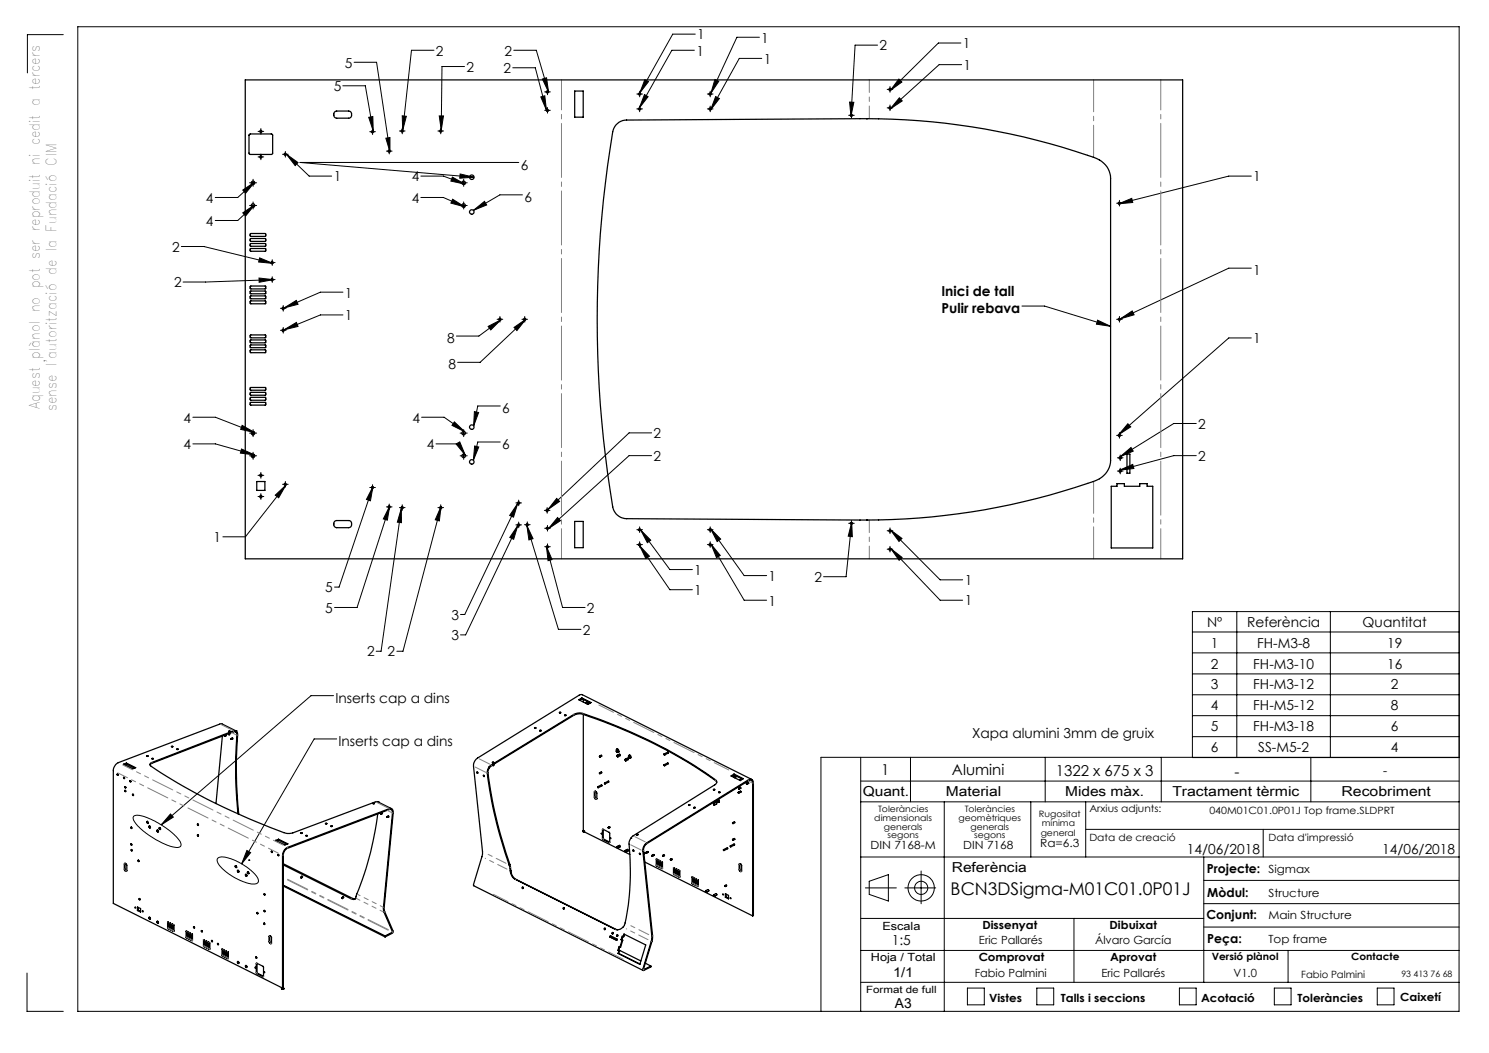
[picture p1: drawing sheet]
<svg xmlns="http://www.w3.org/2000/svg" width="420mm" height="297mm" viewBox="0 0 420 297" stroke-linecap="round" stroke-linejoin="round" font-family="sans-serif">
<g fill="none" stroke="#000" stroke-width=".28">
<path d="M17.9 9.8h-10.2v10.8M99.9 17.6h6.3l3.8 25.2M122.4 14.2h-6.3l-2.5 22.5M131 18.8h-6.3l-.2 17.9M144.6 19.1h6.4l3.1 11.9M144.9 14.2h6.4l3.4 11.8M195.9 14.2h-6.4l-9.2 16.2M196.1 9.6h-6.3l-9.4 16.6M214.2 10.5h-6.3l-7.4 15.8M214.9 16.5h-6.4l-8.1 14.5M247.5 12.7h-6.3l-1.2 20.1M271 12.1h-6.3l-13.6 13.4"/>
<path d="M271.3 18.2h-6.4l-13.8 12.5M73.1 37.1h1M73.6 36.6v1M96.7 24.2h6.3l2.3 12.7M104 33.1l1.2-.2 .1 4zM104.6 37.2h1M105.1 36.7v1M108.8 39l1.2-.2v4zM112.9 37h1M113.5 32.7l1.1 .1-1 3.9zM113.5 36.5v1M123.8 37h1"/>
<path d="M123.9 32.7h1.2l-.6 4zM124.3 36.5v1M152.5 27.3l1.2-.3 .4 4zM153 22.3l1.2-.4 .5 4.1zM153.9 25.9h1M153.9 31.1h1M154.4 25.4v1M154.4 30.7v.9M179.9 30.7h1M179.9 26.5h1M180.4 26v1M180.4 30.2v1.1"/>
<path d="M181.8 26.7l1 .6-2.5 3.1zM181.9 22.5l1 .5-2.5 3.2zM199.8 30.7h1M199.8 26.5h1M200.3 26v1M200.3 30.2v1.1M201.6 22.4l1.1 .5-2.2 3.4zM201.9 27.2l1 .6-2.5 3.2zM239.6 28.8l1.2 .1-.8 3.9zM239.6 32.5h1.1M240.2 32v1.1M250.5 30.4h1"/>
<path d="M250.5 25.2h1M251 24.7v1M251 29.9v1M253.5 22.3l.9 .8-3.3 2.4zM253.7 27.6l.8 .9-3.4 2.2zM68.5 53.6l3.3-2.2-2.5 3.1zM70.9 51.6h1M70.9 58h1M71.4 51.1v1M71.4 57.5v1M71.8 51.4l-4.7 4.3h-6.4M71.8 57.8l-4.7 4.4h-6.4"/>
<path d="M73.1 44.3h1M73.6 43.8v1M80 43.5h1M80.5 43v1M80.8 43.5l3.3 2.4-.8 .8zM80.8 43.5l6.4 6.2h6.4M109.3 42.6h1M109.8 42.2v.9M118.7 49.7h6.4l6 2.2M118.7 55.7h6.4l6 2.6M127.6 49.9l3.5 2-3.9-.8zM127.7 56.2l3.4 2.1-3.9-1z"/>
<path d="M129.8 49.1l3.9 .9-4 .3zM130.3 51.6h1M130.3 58h1M130.8 51.1v1M130.8 57.5v1M133.5 59.3l3.2-2.5 .6 1zM146.3 45.8h-61.7l49.1 4.2M147.4 55h-6.4l-7.5 4.3M315.2 57.3h1M315.5 57.5l3.7-1.6 .3 1.2zM315.7 56.8v1.1M353 49.7h-6.4l-31.1 7.8"/>
<path d="M51.2 69.5h6.3l19.5 4.8M68.5 60l3.3-2.2-2.5 3.1zM73.1 78.4l4 .5-4 .7zM73.2 72.7l3.8 1.6-4-.4zM76.3 74.1h1M76.3 78.9h1M76.8 73.6v1M76.8 78.4v1M77.1 78.9l-19.1 .6h-6.4M353 75.6h-6.4l-30.6 14.3M79.4 93.2h1M79.4 87h1"/>
<path d="M79.9 86.5v1M79.9 92.7v1M80.1 93l3.5-2.1 .5 1.2zM80.2 86.9l3.4-2.2 .5 1.1zM96.7 82.4h-6.3l-10.2 4.5M96.7 88.8h-6.3l-10.3 4.2M137.7 92.1l3.6-1.9-2.9 2.9zM140.5 90.1h1M141 89.6v1M141.3 90.2l-6.2 4.6h-6.4M145 92.4l3.3-2.3-2.5 3.1zM147.5 90.1h1"/>
<path d="M148 89.6v1M148.3 90.1l-12.9 12.1h-6.3M288.3 86.3h6.3l18.7 5.7M309.6 90.3l3.7 1.7-4-.6zM315.2 90.1h1M315.7 89.6v1M316 89.9l3.4-2.2 .5 1.1zM353 95.3h-6.4l-31 27.3M54.4 117.7h6.3l11.1 4.3M68.3 120l3.5 2-3.9-.9zM118.9 117.7h6.4l5.8 4.1M128.2 119l2.9 2.8-3.6-1.8z"/>
<path d="M133.8 116.1l1.2 .2-1.4 3.9zM141.1 114.5h-6.3l-1.2 5.7M318.1 119.5l.8 .9-3.3 2.2zM337.4 119.4h-6.3l-15.2 9.4M54.4 125.2h6.3l11.1 3.1M68.1 126.6l3.7 1.7-4-.5zM70.9 122.2h1M70.9 128.6h1M71.4 121.7v1M71.4 128.1v1M73.1 134.1h1M73.6 133.6v1"/>
<path d="M73.6 139.6v1M77.6 139.7l3-2.8-2 3.5zM80 136.6h1M80.5 136.1v1M80.6 136.9l-11.4 14.5h-6.3M104.6 137.5h1M105.1 137v1M105.2 137.3l-.7 3.9-1.1-.3zM105.2 137.3l-9.6 28.3h-1.2M123 125.2h6.3l1.9 3.2M128.7 125.2l1-.6 1.5 3.8zM130.3 122.2h1"/>
<path d="M130.3 128.6h1M130.8 121.7v1M130.8 128.1v1M133.9 125.8l1.1 .3-1.5 3.7zM141.1 124.7h-6.3l-1.3 5.1M183.8 128.5h-6.4l-22.7 20.6M183.8 122.1h-6.4l-22.9 21.7M315.2 122.8h1M315.5 129.1h1M315.5 132.9h1M315.7 122.3v1M315.8 132.6l3.7-1.6 .3 1.1z"/>
<path d="M315.9 128.8l3.1-2.6 .7 1zM315.9 128.7v.9M315.9 132.4v1M337.4 128.5h-6.3l-15.3 4.1M73.1 140h1M109.3 143h1M109.8 142.5v1M109.9 142.7l-.6 4-1.2-.3zM109.9 142.7l-9.2 28.6h-6.3M112.9 143.2h1M113.2 143.4v4l-1.1-.1zM113.2 143.4l-5.7 40.3h-1.4"/>
<path d="M113.5 142.7v1M123.8 143.2h1M124.3 142.7v1M124.4 142.9l-.5 4-1.1-.3zM124.4 142.9l-10.7 40.8h-1.8M145.8 148.1h1M145.8 141.8h1M146 142l-1.1 3.9-1.1-.5zM146 142l-14.9 31.3h-1.2M146.1 148.2l-1.2 3.9-1.1-.5zM146.1 148.2l-14.8 30.9h-1.4M146.3 141.4v1"/>
<path d="M146.3 147.6v1M148.2 148h1M148.6 148.3l1.8 3.6-1.2 .4zM148.6 148.3l8.9 29.2h6.4M148.7 147.5v1M153.8 144h1M153.9 149h1M153.9 154.2h1M154.1 154.1l1.6 3.7-1.1 .3zM154.1 154.1l4.6 17.2h6.3M154.3 143.5v1M154.4 148.5v1"/>
<path d="M154.4 153.7v1M157 140.6l.8 .8-3.3 2.4zM157.3 146l.8 .9-3.4 2.2zM179.9 153.6h1M179.9 149.4h1M180.4 153.9l2.8 3-1 .6zM180.4 153.9l8.5 12.4h6.4M180.4 148.9v1M180.4 153.1v1M180.7 149.5l2.9 2.9-1 .7zM180.7 149.5l8.2 11.2h6.4M199.8 153.6h1"/>
<path d="M199.8 149.4h1M200.3 148.9v1M200.3 153.1v1M200.4 149.2l2.9 2.8-1 .7zM200.4 149.2l9.5 13.1h6.4M200.6 153.5l2.6 3.2-1.1 .6zM200.6 153.5l9.3 15.8h6.4M239.6 147.6h1.1M240.2 147.1v1M240.2 147.3l.2 4.1-1.1-.2zM240.2 147.3l-1.5 15.4h-6.4M250.5 149.7h1"/>
<path d="M250.5 154.9h1M251 149.2v1M251 154.4v1M251.2 149.5l3.2 2.4-.8 .8zM251.2 149.5l14 14h6.3M251.3 154.8l3.2 2.4-.9 .8zM251.3 154.8l13.9 14.5h6.3M336.3 178.3h75.3M348.9 172.5v41.2M375.2 172.5v41.2M411.6 172.5h-75.3v41.2h75.3v-206.2h-389.7v277.8h389.7v-71.7h-180v71.7M94.1 196.2h-6.4l-42.2 36.5"/>
<path d="M336.3 184.1h75.3M336.3 190.1h75.3M336.3 196h75.3M95 208.4h-6.4l-20.4 35.3M174 211.8l.3 .1zM242.8 213.6v71.7M256.8 213.6v12.6M294.8 213.6v12.6M327.6 213.6v12.6M336.3 201.9h75.3M336.3 207.8h75.3M369.7 213.6v12.6"/>
<path d="M37.7 230.2a4.9 4.9 0 0 1 4.4 .7l1.7 .8 3 1.8a9.9 9.9 0 0 1 4.3 4.7 1.27 1.27 0 0 1-2 .7l-3.3-1.1-2.7-1.5a12.6 12.6 0 0 1-5.6-5.5zM48.1 229.6l.8 .9-3.4 2.2zM69.6 239.9l1.1 .6-2.5 3.2zM164.6 234.3l.3 .1zM242.8 226.2h168.8M242.8 220.3h168.8M266.3 226.2v59.1M290.8 226.2v15.5M306.2 226.2v15.5M306.2 233.9h105.4M356.3 233.9v7.8M61.5 242a4.7 4.7 0 0 1 4.2 .4 13.8 13.8 0 0 1 7.1 5.6 1.1 1.1 0 0 1-.3 1.2 1.1 1.1 0 0 1-1.2 .1 15.6 15.6 0 0 1-9.8-5.9l-.3-.7z"/>
<path d="M70.1 242.6h.3zM242.8 241.7h168.8M242.8 259h96.7M244.1 250.4h8.7M245.2 248.6l5.4-1.9v7.4l-5.4-1.8zM255.2 250.4h8.7M259.8 245.7v9.2M302.9 259v18.1M339.5 241.7v35.4M339.5 254.9h72.1M339.5 248.3h72.1M7.6 274.5v10.8h10.3"/>
<path d="M79.6 278.7h.3zM242.8 268.1h168.8M242.8 277.1h168.8M272.9 278.7h4.7v4.7h-4.7zM292.5 278.7h4.7v4.7h-4.7zM332.7 278.7h4.7v4.7h-4.7zM339.5 261.5h72.1M359.4 278.7h4.8v4.7h-4.8zM363.3 268.1v9M388.5 278.7h4.7v4.7h-4.7z"/>
<circle cx="259.8" cy="250.4" r="3.7"/>
<circle cx="259.8" cy="250.4" r="1.86"/>
</g>
<path d="M158.4 157.6v-135.1M327.4 157.6v-135.1" fill="none" stroke="#808080" stroke-width=".28" stroke-dasharray="15.2 1.3 1.3 1.3" stroke-dashoffset="6.8"/>
<path d="M245.2 33.5v-11M245.2 157.6v-10.9" fill="none" stroke="#808080" stroke-width=".28" stroke-dasharray="15.2 1.3 1.3 1.3" stroke-dashoffset="11.7"/>
<path d="M308.5 44.3v-21.8M308.5 157.6v-21.8" fill="none" stroke="#808080" stroke-width=".28" stroke-dasharray="15.2 1.3 1.3 1.3" stroke-dashoffset="6.2"/>
<g fill="none" stroke="#000" stroke-width=".28" stroke-dasharray="15.2 1.3 1.3 1.3">
<path d="M73.1 37.1h-.3M73.6 36.6v-.3M73.6 37.6v.3M74.1 37.1h.3M104.6 37.1h-.3M105.1 36.6v-.3M105.1 37.6v.3M105.6 37.1h.3M113 36.9h-.3M113.5 36.4v-.3M113.5 37.4v.3M114 36.9h.3"/>
<path d="M123.8 36.9h-.3M124.3 36.4v-.3M124.3 37.4v.3M124.8 36.9h.3M153.9 25.9h-.3M153.9 31.1h-.3M154.4 25.4v-.3M154.4 26.4v.3M154.4 30.6v-.3M154.4 31.6v.3M154.9 25.9h.3M154.9 31.1h.3"/>
<path d="M179.9 30.7h-.3M179.9 26.5h-.3M180.4 30.2v-.3M180.4 31.2v.3M180.4 26v-.3M180.4 27v.3M180.9 30.7h.3M180.9 26.5h.3M199.8 30.7h-.3M199.8 26.5h-.3M200.3 30.2v-.3M200.3 31.2v.3"/>
<path d="M200.3 26v-.3M200.3 27v.3M200.8 30.7h.3M200.8 26.5h.3M239.7 32.5h-.3M240.2 32v-.3M240.2 33v.3M240.7 32.5h.3M250.5 30.4h-.3M250.5 25.2h-.3M251 29.9v-.3M251 30.9v.3"/>
<path d="M251 24.7v-.3M251 25.7v.3M251.5 30.4h.3M251.5 25.2h.3M70.9 51.6h-.5M70.9 58h-.5M71.4 51.1v-.5M71.4 52.1v.5M71.4 57.5v-.5M71.4 58.5v.5M71.9 51.6h.5M71.9 58h.5"/>
<path d="M73.1 44.3h-.3M73.6 43.8v-.3M73.6 44.8v.3M74.1 44.3h.3M80 43.5h-.3M80.5 43v-.3M80.5 44v.3M81 43.5h.3M109.3 42.6h-.3M109.8 42.1v-.3M109.8 43.1v.3M110.3 42.6h.3"/>
<path d="M130.3 51.6h-.5M130.3 58h-.5M130.8 51.1v-.5M130.8 52.1v.5M130.8 57.5v-.5M130.8 58.5v.5M131.3 51.6h.5M131.3 58h.5M315.3 57.3h-.3M315.8 56.8v-.3M315.8 57.8v.3M316.3 57.3h.3"/>
<path d="M76.3 74.1h-.3M76.3 78.9h-.3M76.8 73.6v-.3M76.8 74.6v.3M76.8 78.4v-.3M76.8 79.4v.3M77.3 74.1h.3M77.3 78.9h.3M79.4 93.2h-.3M79.4 87h-.3M79.9 92.7v-.3M79.9 93.7v.3"/>
<path d="M79.9 86.5v-.3M79.9 87.5v.3M80.4 93.2h.3M80.4 87h.3M140.5 90.1h-.3M141 89.6v-.3M141 90.6v.3M141.5 90.1h.3M147.5 90.1h-.3M148 89.6v-.3M148 90.6v.3M148.5 90.1h.3"/>
<path d="M315.3 90.1h-.3M315.8 89.6v-.3M315.8 90.6v.3M316.3 90.1h.3M70.9 122.2h-.5M70.9 128.6h-.5M71.4 121.7v-.5M71.4 122.7v.5M71.4 128.1v-.5M71.4 129.1v.5M71.9 122.2h.5M71.9 128.6h.5"/>
<path d="M73.1 134.1h-.3M73.6 139.5v-.3M73.6 133.6v-.4M73.6 134.6v.3M74.1 134.1h.3M80 136.6h-.3M80.5 136.1v-.3M80.5 137.1v.3M81 136.6h.3M104.6 137.5h-.3M105.1 137v-.3M105.1 138v.3"/>
<path d="M105.6 137.5h.3M130.3 122.2h-.5M130.3 128.6h-.5M130.8 121.7v-.5M130.8 122.7v.5M130.8 128.1v-.5M130.8 129.1v.5M131.3 122.2h.5M131.3 128.6h.5M315.3 122.8h-.3M315.5 129.1h-.3M315.5 132.9h-.3"/>
<path d="M315.8 122.3v-.3M315.8 123.3v.3M316 128.6v-.3M316 129.6v.3M316 132.4v-.3M316 133.4v.3M316.3 122.8h.3M316.5 129.1h.3M316.5 132.9h.3M73.1 140h-.3M73.6 140.5v.4M74.1 140h.3"/>
<path d="M109.3 143h-.3M109.8 142.5v-.3M109.8 143.5v.3M110.3 143h.3M113 143.2h-.3M113.5 142.7v-.3M113.5 143.7v.3M114 143.2h.3M123.8 143.2h-.3M124.3 142.7v-.3M124.3 143.7v.3M124.8 143.2h.3"/>
<path d="M145.8 148h-.3M145.8 141.8h-.3M146.3 147.5v-.3M146.3 148.5v.3M146.3 141.3v-.3M146.3 142.3v.3M146.8 148h.3M146.8 141.8h.3M148.2 148h-.3M148.7 147.5v-.3M148.7 148.5v.3M149.2 148h.3"/>
<path d="M153.8 144h-.3M153.9 149h-.3M153.9 154.2h-.3M154.3 143.5v-.3M154.3 144.5v.3M154.4 148.5v-.3M154.4 149.5v.3M154.4 153.7v-.3M154.4 154.7v.3M154.8 144h.3M154.9 149h.3M154.9 154.2h.3"/>
<path d="M179.9 153.6h-.3M179.9 149.4h-.3M180.4 153.1v-.3M180.4 154.1v.3M180.4 148.9v-.3M180.4 149.9v.3M180.9 153.6h.3M180.9 149.4h.3M199.8 153.6h-.3M199.8 149.4h-.3M200.3 153.1v-.3M200.3 154.1v.3"/>
<path d="M200.3 148.9v-.3M200.3 149.9v.3M200.8 153.6h.3M200.8 149.4h.3M239.7 147.6h-.3M240.2 147.1v-.3M240.2 148.1v.3M240.7 147.6h.3M250.5 149.7h-.3M250.5 154.9h-.3M251 149.2v-.3M251 150.2v.3"/>
<path d="M251 154.4v-.3M251 155.4v.3M251.5 149.7h.3M251.5 154.9h.3"/>
</g>
<g fill="#000">
<path d="M133.5 59.3l3.2-2.5 .6 1zM309.6 90.3l3.7 1.7-4-.6z"/>
<path d="M69.6 239.9l1.1 .6-2.5 3.2zM48.1 229.6l.8 .9-3.4 2.2zM251.3 154.8l3.2 2.4-.9 .8zM251.2 149.5l3.2 2.4-.8 .8zM315.9 128.8l3.1-2.6 .7 1zM315.8 132.6l3.7-1.6 .3 1.1zM181.9 22.5l1 .5-2.5 3.2zM180.4 153.9l2.8 3-1 .6zM316 89.9l3.4-2.2 .5 1.1zM145 92.4l3.3-2.3-2.5 3.1zM137.7 92.1l3.6-1.9-2.9 2.9zM73.2 72.7l3.8 1.6-4-.4zM152.5 27.3l1.2-.3 .4 4zM153 22.3l1.2-.4 .5 4.1zM157.3 146l.8 .9-3.4 2.2zM154.1 154.1l1.6 3.7-1.1 .3zM181.8 26.7l1 .6-2.5 3.1zM201.6 22.4l1.1 .5-2.2 3.4zM201.9 27.2l1 .6-2.5 3.2zM239.6 28.8l1.2 .1-.8 3.9zM180.7 149.5l2.9 2.9-1 .7zM200.6 153.5l2.6 3.2-1.1 .6zM200.4 149.2l2.9 2.8-1 .7zM240.2 147.3l.2 4.1-1.1-.2zM73.1 78.4l4 .5-4 .7zM146.1 148.2l-1.2 3.9-1.1-.5zM146 142l-1.1 3.9-1.1-.5zM104 33.1l1.2-.2 .1 4zM108.8 39l1.2-.2v4zM105.2 137.3l-.7 3.9-1.1-.3zM109.9 142.7l-.6 4-1.2-.3zM127.6 49.9l3.5 2-3.9-.8zM127.7 56.2l3.4 2.1-3.9-1zM128.2 119l2.9 2.8-3.6-1.8zM128.7 125.2l1-.6 1.5 3.8zM68.5 53.6l3.3-2.2-2.5 3.1zM68.5 60l3.3-2.2-2.5 3.1zM68.3 120l3.5 2-3.9-.9zM68.1 126.6l3.7 1.7-4-.5zM315.5 57.5l3.7-1.6 .3 1.2zM318.1 119.5l.8 .9-3.3 2.2zM80.8 43.5l3.3 2.4-.8 .8zM77.6 139.7l3-2.8-2 3.5zM80.2 86.9l3.4-2.2 .5 1.1zM80.1 93l3.5-2.1 .5 1.2zM113.5 32.7l1.1 .1-1 3.9zM123.9 32.7h1.2l-.6 4zM124.4 142.9l-.5 4-1.1-.3zM113.2 143.4v4l-1.1-.1zM157 140.6l.8 .8-3.3 2.4zM148.6 148.3l1.8 3.6-1.2 .4zM253.5 22.3l.9 .8-3.3 2.4zM253.7 27.6l.8 .9-3.4 2.2zM129.8 49.1l3.9 .9-4 .3zM133.8 116.1l1.2 .2-1.4 3.9zM133.9 125.8l1.1 .3-1.5 3.7z"/>
</g>
<g fill="none" stroke="#000" stroke-width=".35">
<path d="M69.2 22.5h264.4v135.1h-264.4zM70.3 38l.3-.2 6.2 .1 .1 5.5-.3 .2-6.3-.1zM94.4 31.6l.6-.3h3.4a1.02 1.02 0 0 1 .8 1 1.02 1.02 0 0 1-.8 1h-3.4a1.03 1.03 0 0 1-.9-.7 1.03 1.03 0 0 1 .3-1zM162.1 25.7h2.4v7.4h-2.4zM244.5 33.5a193.3 193.3 0 0 1 64.8 11.2 6.2 6.2 0 0 1 4 5.6v79.6a6.4 6.4 0 0 1-4.9 5.9 194.7 194.7 0 0 1-63.9 10.9M244.5 33.5h.1M244.5 33.5l-67.8 .4a4.1 4.1 0 0 0-3.9 3.3 320.2 320.2 0 0 0 .2 106.3 4 4 0 0 0 3.7 2.8l67.8 .4M70.6 70.2l4.3-.1 .1 .7-4.3 .1zM70.6 67.4l4.2-.1 .2 .6-4.3 .2zM70.6 66l4.2-.1 .2 .7-4.3 .1zM70.6 68.8l4.3-.1 .1 .7-4.3 .1zM70.6 85l4.3-.1 .1 .6-4.3 .2z"/>
<path d="M70.6 82.2l4.3-.1 .1 .7-4.3 .1zM70.6 94.6l4.2-.1 .2 .6-4.3 .2zM70.6 96l4.3-.1 .1 .7-4.2 .1-.2-.2zM70.6 98.8l4.2-.1 .2 .6-4.3 .2zM70.6 97.4l4.3-.1 .1 .7-4.3 .1zM70.6 80.7h4.3l.1 .6-4.3 .2zM70.6 83.6l4.2-.1 .2 .7-4.3 .1zM70.6 109.4l4.3-.1 .1 .7-4.3 .1zM70.6 110.8l4.2-.1 .2 .7-4.3 .1zM70.6 113.6l4.3-.1 .1 .7-4.3 .1zM70.6 112.2l4.3-.1 .1 .6-4.3 .2zM72.4 135.8h2.3v2.5h-2.3z"/>
<path d="M313.4 137.2h1.7v-.8h2v.8h4.4v-.8h2.1v.8h1.6v17.3h-11.8zM317.9 128.1h.8v5.4h-.8zM94.4 147l.4-.2h3.6a.99 .99 0 0 1 .7 1.5l-.7 .5h-3.4a1.03 1.03 0 0 1-.7-1.6zM162.1 147.1h2.4v7.4h-2.4zM244.5 146.7h.1M163.3 197.4l.8-.6 2.6 1.4-.8 .5zM164.1 196.8v.3M164.1 197.1l2.4 1.2M164.1 197.1l-.6 .4M164.5 197.3v.7M165.2 198.3l.5-.3 .1 .3-.3 .2M165.3 198.4l-.1-.1 .2 .1"/>
<path d="M33.1 218.3l.2 .1-.1 .3zM33.1 218.4l.2 .2zM34.8 215.5l.9-.3 2.6 1.3-.9 .3zM34.9 219.2l.3 .3-.1 .1zM34.9 219.3l.2 .3zM35.6 215.5l2.4 1.2M35.6 215.5l-.5 .2M35.7 215.2l-.1 .3M41.3 213.2l.5 .1zM42.8 214l.5 .1zM42.9 214h.3zM48.3 210.5l.5 .1z"/>
<path d="M48.4 210.5l.3 .1zM49.8 211.3h.5zM49.9 211.3h.3zM62.7 207.6l-1.8 19.1M63.3 207.5h.1M63.4 207.6h.1M63.4 207.4l-.1 .1M63.4 207.4v.2M63.7 207.2l.2 .3-.4 .1M64.5 206.2l.4 .1-.2 .1zM64.5 207.1h.3M64.5 207.2h.3"/>
<path d="M64.5 206.9v.2M64.8 206.8v.3M65.2 208.4h.1M65.2 208.4l.2-.1-.2 .2M65.2 208.5h.1M65.2 208.3l.5-.1-.4 .4M66.4 206.4h-.5l-23.1 8.9-.5 .4M66.4 206.4l.3 .4a142.2 142.2 0 0 0 .4 22.7M66.4 206.4h.1M66.6 206.2l-4.1-2.1h-.3l-28.9 11-.7 .6-.6 1.4v37.7l47.7 23.9M66.6 206.1h-.7l-23 8.9a.57 .57 0 0 0-.6 .5 .57 .57 0 0 0 .4 .6 172.5 172.5 0 0 0 38.4 19l1.5-.2 23.5-8.8 .5 .1M66.6 206.1l.3 .5 .1 .7a124.1 124.1 0 0 0 .3 22.4"/>
<path d="M66.6 206.1h.1M66.6 206.1l-.2 .3M134.5 217.8l.2 .2zM137.9 216.4l.7-.6 23.3-14.3 1.8-.4a135.1 135.1 0 0 1 38.4 19.1 .82 .82 0 0 1-.5 1.2l-23 14.4-.7 .7M137.9 216.4l-.4 .9a66.9 66.9 0 0 0 2.2 13.5l1.3 4.9 2.6 8.3M137.9 216.4h.1M137.9 216.4l.1 .2M138 216.6l.6-.6 23.3-14.2 1.8-.5a135.1 135.1 0 0 1 38.4 19.1l.1 .2M138 216.6l-.3 .7a109.1 109.1 0 0 0 6.1 26.5M138.9 215h.4l-.3 .2zM139 215.8v.1M139 215.9h.1"/>
<path d="M139.2 215.9h-.1M139.3 215.6v.3h-.3M150.8 205.3l.4 .1-.3 .1zM150.9 205.3h.2zM152.3 206l.4 .1-.3 .1zM152.4 206l.2 .1zM157.8 201h.4l-.1 .1zM157.8 201h.3zM159.3 201.6l.4 .1-.4 .2zM159.3 201.7l.3 .1zM164.5 201.5v33l13.2 6.5M169.1 213.4h.2l-.2 .1"/>
<path d="M169.1 218.1l.1-.2 .1 .3h-.2M169.1 218l.1 .2zM169.1 217.9l.6-.1-.4 .4M169.1 213.3l.5-.3 .2 .1-.5 .4M173.8 211.9l.3 .3 .4-.2M173.9 211.8l.6 .1-.5 .1zM173.9 211.3l.5 .1 .1 .6M174 212.1h.1M174 212.1h.4M174 213.1l.1-.1 .2 .1v.4l-.2-.1M174 213.1v.1M174.1 213l.6-.3 .2 .1v.3l-.6 .4"/>
<path d="M174.2 211.6l.1 .1-.3-.2v.3M174.4 212.1h.1M174.4 211.8l-.1-.2a.31 .31 0 0 0-.4-.3 .31 .31 0 0 0-.1 .5M174.5 211.9v.1M176.3 214.3l.1-.2 .2 .2v.3h-.2M176.3 214.3h.1M176.3 214.2l.2 .4zM176.4 214.1l.6-.3 .2 .3v.2l-.6 .3M177.3 213.1a.36 .36 0 0 1 .6 .2 .36 .36 0 0 1-.5 .4zM177.4 213.1h.5a.4 .4 0 0 1-.1 .8M177.5 213.2l.2 .3-.1 .2zM177.6 213.3l.1 .2"/>
<path d="M187.3 212.8l.2-.1-.1 .2M187.3 212.8l.1 .1zM187.3 215.8h.2l-.1 .1M187.3 215.8h.1M187.3 215.8l.1 .1zM187.3 212.7l1-.5 .2 .1-1 .6M187.3 215.7l1.1-.5 .1 .1-1 .7M187.4 212.9h.1M187.4 215.9h.1M206.9 219.2l.2 .1M206.9 219.2l.6-.3 .1 .3-.4 .2M206.9 219.2h.1"/>
<path d="M207 218.3l2.7 1.3-.9 .6M207 218.3l-.8 .6 2.6 1.3M207 218.3v.3M207 218.6l2.4 1.2M207 218.6l-.6 .4M209.3 219.8l-.6 .2M212.1 219.8l-48-23.9-.7 .2-28.7 17.7-.8 .9-.3 1.4 2.5 24.8-2.5 8.9 47.8 23.9M37 233.4l.1 .2zM37 238.1l.1 .2zM41.6 231.7l-.1 .2 .3 .3M41.6 231.7v.3l.2 .2M42 233l.4 .1v.4h-.3z"/>
<path d="M44.3 234.1l.3 .1 .1 .3a.29 .29 0 0 1-.5 .1 .29 .29 0 0 1 .1-.5zM45 233.4l.3 .6M45.1 233.4l.2 .5M77.7 237l.9-.3 2.6 1.3-.8 .3zM78.6 236.7v.3M78.6 237l2.3 1.1M78.6 237l-.6 .2M84.8 234.9l.4 .1-.2 .1zM86.3 235.7h.4l-.2 .1zM91.8 232.2l.4 .2h-.3zM91.9 232.3h.2zM93.2 233l.3-.1 .2 .2z"/>
<path d="M93.3 233l.3 .1zM105.2 226.6l.4 .1zM106.5 229.6a97.9 97.9 0 0 1-6.1 23.6 .83 .83 0 0 1-1.4 .3l-19.1-9.6M106.6 226.2h.1M106.6 226.2l3.9 1.9M107.4 229.4l.2 .1-.2 .1M107.4 229.4v.1M107.4 229.3l.5 .1-.4 .2M107.4 229.5v.1M107.4 229.6h.1M109.2 230.4h.2l-.1 .1M109.2 230.4h.1"/>
<path d="M109.2 230.5h.1M109.3 230.3h.4l-.4 .2M164.4 234.4l.1 .2h.4M164.5 234.6h.1M164.5 234.2l-.1 .2 .2 .1M164.5 234.6l.4 .1M167.6 223.3a.44 .44 0 0 1 .5 0 .44 .44 0 0 1 .2 .4v1.5a.39 .39 0 0 1-.5 .2 .39 .39 0 0 1-.2-.5zM167.9 223.2v1.6l.4 .5M168.6 222l.2 .1h-.2M168.6 222h.1M168.6 221.9l1.1-.5 .1 .1-1 .7M169.9 233.9l2 1v2.8l-1.9-1z"/>
<path d="M170.1 233.9l.1 2.7 1.8 .9M170.5 220.9h.1M170.6 220.8l1.1-.4v.2l-1 .5M170.6 220.9v.2zM170.6 221v.1M170.6 220.8v.3M170.6 220.8l-.1 .1M171.6 233.4l.2 .1h-.2M171.6 233.4l.1 .2zM171.6 233.4h.1M171.6 233.3h.4l-.3 .3M172.2 236.3l.1 .3z"/>
<path d="M174.1 238.7l.6-.3 .3 .3-.1 .2-.6 .3M174.2 238.8l.2 .3h-.3M174.2 238.8l-.2 .1M176.3 239.9l.3 .2-.1 .2zM176.4 239.9l.6-.3 .2 .2v.2l-.6 .3M176.5 239.9l.1 .3-.2 .1M176.5 239.9l-.2 .1M177.9 236.5l-.5 1.1a69.5 69.5 0 0 1-1.4 23.5 2.08 2.08 0 0 1-2.6 1l-28.1-14.1a2.82 2.82 0 0 1-1.4-2.4M177.9 236.5h.1M178.5 239.8l.3 .3zM178.5 239.7l.3 .4zM179.6 235.3l.4 .1-.3 .1z"/>
<path d="M194.2 227h.5l-.4 .2zM194.3 227l.3 .1zM195.7 227.7l.4 .1-.3 .1zM195.8 227.8h.2zM201.2 222.7h.4l-.3 .1zM201.3 226.8l.1-.2 .2 .2-.1 .3-.1-.1M201.3 226.8h.1M201.3 226.6l.7-.3 .1 .1 .1 .3-.7 .4M202.5 225.6h.1a.38 .38 0 0 1 .2 .5 .38 .38 0 0 1-.5 .2 .38 .38 0 0 1-.1-.6M202.6 225.7l.1 .3M202.6 225.5l.3 .3v.4l-.2 .1M202.7 223.4l.4 .1-.3 .1z"/>
<path d="M204 239.7h.3l-.2 .2M204 239.7l.2 .2zM204.1 239.6l1.1-.5 .1 .3-1.1 .5M206 238.7l.1-.2 .1 .2-.1 .1M206 238.6l1.2-.5v.2l-1 .5M206.6 232.1l.2 .1-.1 .1M206.6 236.9l.2-.2-.1 .3M206.6 232.1v.1M206.7 232l.6-.1-.5 .4M206.7 236.7l.6-.1v.2l-.5 .2M208.2 223.5h.2l-.1 .2M208.2 223.5v.1"/>
<path d="M208.2 223.4l.6-.3 .2 .2-.6 .4M208.3 223.7h.1M208.4 222.4v.2zM208.4 222.4h.1M208.4 222.3l.6-.2v.3l-.5 .2M208.5 222.3l.1 .2h-.2M208.5 222.3l-.1 .1M208.9 220.1h-.2l.1 .1M210.5 221l.2 .1-.1 .1M210.6 220.9l.4-.2 .2 .1-.5 .4M35.1 243.6l.2-.1 .4 .4 .1 1.6a.39 .39 0 0 1-.6 .2 .39 .39 0 0 1-.1-.5zM35.3 243.5v1.8l.4 .4"/>
<path d="M38.1 255.9l.1 .2zM38.8 255.8l.9 .5v.9l-.9-.4zM38.9 242.6l.3 .4zM39 256.7l-.2 .1M39 256.7l.7 .3M39 255.9v.8M39.3 253.5l.1 .3zM40.2 256.9l.2 .3zM42 258.7h.2a.31 .31 0 0 1 .3 .3 .31 .31 0 0 1-.4 .3 .31 .31 0 0 1-.1-.5zM44.3 259.8l.4 .5a.29 .29 0 0 1-.4-.1 .29 .29 0 0 1 0-.4zM47.3 260l.3 .1v1.9l-.3-.2zM66.5 244.2l.2 .5"/>
<path d="M66.5 244.2l.2 .4M67 245.5l.4 .3-.1 .3-.3-.4zM69.3 246.6l.3 .2v.4l-.4-.3zM69.9 245.9l.3 .5M70 245.9v.3l.2 .1M72.5 257.5l.2 .2zM72.5 257.3l.3 .3-.1 .2zM74.5 256.8h.2v.4zM74.5 252.1l.2 .4zM79.9 243.6l19.5 9.8h.9M79.9 249.7l28.7 14.3M79.9 249.9l28.7 14.4"/>
<path d="M84.8 247.4l.3 .2M84.8 247.5l.2 .1zM84.8 247.4l.3-.3 .2 .1-.2 .4M84.8 247.4v.1M85 247.6h.1M96.4 253.2l.3-.3 .2 .1-.3 .4M96.4 253.3l.2 .1M96.4 253.3l.2 .1zM96.4 253.3h.1M96.6 253.4h.1M143.6 244l.3 1.6M143.8 243.8l.3 1.8"/>
<path d="M143.8 243.8l-.2 .2M143.9 245.6h.2M144.1 245.6a2.93 2.93 0 0 0 1.4 2.4l28.7 14.3M180.3 240.7h.3v.3zM180.4 240.7l.2 .3zM181.6 240.5v.4M181.9 243.1l30.4 15.2M182.2 240.5l.1-.1 .1 .2h-.2M182.2 240.4l.6-.2-.4 .5M183.9 241.4l.1-.2 .1 .2-.2 .1M183.9 241.3l.1 .2zM183.9 241.2l.5-.2 .2 .2-.5 .3"/>
<path d="M185.1 242.3l.3 .1-.1 1.9-.2-.2zM185.3 242.4l.1 1.7M185.6 242.5l.3 .2-.1 1.8-.2-.1zM185.8 242.6l.1 1.7M186.1 242.8l.3 .1v1.9l-.3-.2zM186.3 242.8l.1 1.8M186.6 243l.3 .2v1.8l-.3-.1zM186.8 243.1l.1 1.7M186.9 241.4l.2-.1-.1 .2M186.9 241.3l.4-.2 .1 .1-.3 .3M189.1 242.4l.2 .1-.1 .1M189.1 242.4v.1"/>
<path d="M189.1 242.4l.3-.2 .2 .1-.3 .3M189.2 242.6h.1M190 244.7l.3 .1v1.9l-.3-.1zM190.2 244.8l.1 1.7M190.5 245l.2 .1v1.8l-.2-.1zM190.7 245v1.8M191 245.2l.2 .1v1.9l-.2-.2zM191.2 245.3v1.7M191.5 245.5l.2 .1v1.8l-.2-.1zM191.7 245.5v1.8M195.2 247.3l.3 .1v1.9l-.3-.2zM195.4 247.4l.1 1.7"/>
<path d="M195.7 247.6l.3 .1v1.9l-.3-.2zM195.9 247.6l.1 1.8M196.2 247.8l.3 .1v1.9l-.3-.2zM196.4 247.9l.1 1.7M196.7 248.1l.3 .2v1.7l-.3-.1zM196.9 248.1l.1 1.8M199 251.4v-.2l.2 .1 .2 .2-.3 .1M199 251.2l.8-.2 .1 .3-.6 .4M199.1 251.6h.1M201.3 252.5v-.2l.2 .1 .1 .3-.2 .1M201.3 252.3l.7-.3 .1 .2 .1 .2-.7 .4M201.4 252.7v.1"/>
<path d="M204.4 249.9l.2-.1v.2h-.1M204.5 249.8l.5-.1-.4 .3M204.5 249.8l.1 .2zM204.6 252.1l.9 .5v.9l-.9-.4zM204.8 253l-.2 .1M204.8 253l.7 .3M204.8 252.2v.8M206.1 253.2v.3zM208.5 243.6l.5 .1 .2 .4v1.5a.39 .39 0 0 1-.5 .2 .39 .39 0 0 1-.2-.5zM208.7 243.6v1.7l.4 .4M209.1 245.7h.1M212.3 258.3v-37.4a.73 .73 0 0 0-.3-.7 .73 .73 0 0 0-.9 0l-28.6 17.7-.6 .7-.4 1.1 2.6 24.8-2.6 8.9 2.1-.9"/>
<path d="M212.3 258.3l.2-.1v-37.4a.88 .88 0 0 0-.4-.9 .88 .88 0 0 0-1 .1l-28.6 17.7-.9 .9-.3 1.2 2.6 24.8-2.5 9.1 2.2-1v-.2M47.5 260.1l.1 1.7M47.8 260.2l.2 .1v1.9l-.2-.1zM48 260.3v1.7M48.3 260.5l.2 .1v1.9l-.2-.2zM48.5 260.6v1.7M48.8 260.7l.2 .2v1.8l-.2-.1zM49 260.8v1.7M52.5 262.6l.3 .1v1.9l-.3-.2zM52.7 262.7l.1 1.7M53 262.9l.3 .1v1.8l-.3-.1zM53.2 262.9l.1 1.8"/>
<path d="M53.5 263.1l.3 .1v1.9l-.3-.2zM53.7 263.2l.1 1.7M54 263.3l.3 .3v1.7l-.3-.2zM54.2 263.4l.1 1.7M57.4 265l.3 .2-.1 1.8-.2-.1zM57.6 265.1l.1 1.7M57.9 265.3l.3 .2-.1 1.8-.2-.1zM58.1 265.4l.1 1.7M58.4 265.5l.3 .2-.1 1.8-.2-.1zM58.6 265.6l.1 1.7M58.9 265.8l.3 .2-.1 1.8-.2-.2zM59.1 265.8l.1 1.8"/>
<path d="M59.7 265.3h.2v.3zM59.8 265.3l.1 .3zM61.4 266.2l.2 .2zM62.6 267.7l.3 .1v1.9l-.3-.2zM62.8 267.8l.1 1.7M63.1 267.9l.3 .1v1.9l-.3-.1zM63.3 268l.1 1.7M63.6 268.1l.3 .2v1.9l-.3-.2zM63.8 268.2l.1 1.8M64.1 268.4l.3 .1v1.9l-.3-.1zM64.3 268.5l.1 1.7M67 271.2l.3 .1v.4h-.2z"/>
<path d="M69.3 272.3l.3 .3v.3l-.4-.3zM71.9 272.8l.2 .3zM72.2 269.9l.2 .4zM72.3 271.7l2 1v2.8l-2-1zM72.5 271.7v2.7l1.8 .9M74.4 260.3l.2 .5zM76 264l.1-.1 .5 .4v1.7a.39 .39 0 0 1-.5 .1 .39 .39 0 0 1-.2-.5zM76.1 263.9v1.7l.5 .5M79.4 278.7l.2 .3 .3-.1 .1-.2M79.5 278.6v.2h.5l-.1-.2M79.5 278.9h.1M79.5 278.9h.4"/>
<path d="M79.6 278.7h.2M79.9 278.9h.1M79.9 278.6l-.2 .1M108.6 264l2.1-1.1-2.4-5.7-.2-.9 2.6-27a.75 .75 0 0 0-.2-.8 .75 .75 0 0 0-.8-.2l-28.6 11-.8 .7-.4 1.2v37.4M108.6 264.3l2-1.1 .3-.3-2.4-5.8-.2-.9 2.6-26.9a.89 .89 0 0 0-.2-1 .89 .89 0 0 0-1-.2l-28.8 11a2.65 2.65 0 0 0-1.2 2.2v37.4M108.6 264v.3M172 264.3h.2M172.2 263.9l1.9 1-.1 .4-2-1zM172.2 264.3l1.8 .9M172.3 264l-.1 .3M174.3 268l.3 .2M174.3 268l.2 .1"/>
<path d="M174.3 268.9h.2M174.5 268.1l.3 .1M174.5 267.9l6.3 3.1M174.5 268.9l6 3M174.6 268.2l-.3 .7M174.6 268.2h.2M174.8 267.2l-.3 .9M174.8 268.2l-.3 .7M174.8 267.2l-.2-.2-.3 1M175.2 265l.3 .2M175.2 265h.2M175.4 265l.2 .2"/>
<path d="M175.5 265.2l-.7 2M175.5 265.2h.1M175.6 265.2l-.6 2h-.2M175.7 264.2l-.3 .8M175.8 264.2l.2-.7 6.1 3-1.6 5.5-6.2-3.1M175.8 264.2l-.3-.1-.3 .9M176.1 263.5l-.1 .7h-.2M182 271.7l1.6 .8"/>
<circle cx="73.6" cy="37.1" r=".29"/>
<circle cx="105.1" cy="37.2" r=".3"/>
<circle cx="113.5" cy="37" r=".31"/>
<circle cx="124.3" cy="37" r=".31"/>
<circle cx="154.4" cy="25.9" r=".31"/>
<circle cx="154.4" cy="31.1" r=".3"/>
<circle cx="180.4" cy="26.5" r=".31"/>
<circle cx="180.4" cy="30.7" r=".31"/>
<circle cx="200.3" cy="26.5" r=".29"/>
<circle cx="200.3" cy="30.7" r=".29"/>
<circle cx="240.2" cy="32.5" r=".31"/>
<circle cx="251" cy="30.4" r=".3"/>
<circle cx="251" cy="25.2" r=".29"/>
<circle cx="71.4" cy="58" r=".51"/>
<circle cx="71.4" cy="51.6" r=".5"/>
<circle cx="73.6" cy="44.3" r=".29"/>
<circle cx="80.5" cy="43.5" r=".29"/>
<circle cx="109.8" cy="42.6" r=".31"/>
<circle cx="130.8" cy="58" r=".51"/>
<circle cx="130.8" cy="51.6" r=".5"/>
<circle cx="133.1" cy="50" r=".63"/>
<circle cx="133.1" cy="59.8" r=".63"/>
<circle cx="315.8" cy="57.3" r=".3"/>
<circle cx="76.8" cy="74.1" r=".31"/>
<circle cx="76.8" cy="78.9" r=".31"/>
<circle cx="79.9" cy="93.2" r=".31"/>
<circle cx="79.9" cy="87" r=".3"/>
<circle cx="141" cy="90.1" r=".3"/>
<circle cx="148" cy="90.1" r=".3"/>
<circle cx="315.8" cy="90.1" r=".3"/>
<circle cx="71.4" cy="122.2" r=".51"/>
<circle cx="71.4" cy="128.6" r=".5"/>
<circle cx="73.6" cy="134.1" r=".32"/>
<circle cx="80.5" cy="136.6" r=".31"/>
<circle cx="105.1" cy="137.5" r=".28"/>
<circle cx="130.8" cy="122.2" r=".5"/>
<circle cx="130.8" cy="128.6" r=".5"/>
<circle cx="133.1" cy="120.5" r=".63"/>
<circle cx="133.1" cy="130.3" r=".63"/>
<circle cx="315.7" cy="122.8" r=".31"/>
<circle cx="316" cy="132.9" r=".31"/>
<circle cx="316" cy="129.1" r=".31"/>
<circle cx="73.6" cy="140.1" r=".33"/>
<circle cx="109.8" cy="143" r=".29"/>
<circle cx="113.5" cy="143.2" r=".31"/>
<circle cx="124.3" cy="143.2" r=".31"/>
<circle cx="146.3" cy="141.9" r=".31"/>
<circle cx="146.3" cy="148.1" r=".31"/>
<circle cx="148.7" cy="148" r=".31"/>
<circle cx="154.3" cy="144" r=".29"/>
<circle cx="154.4" cy="154.2" r=".31"/>
<circle cx="154.4" cy="149" r=".29"/>
<circle cx="180.4" cy="153.6" r=".31"/>
<circle cx="180.4" cy="149.4" r=".31"/>
<circle cx="200.3" cy="149.4" r=".29"/>
<circle cx="200.3" cy="153.6" r=".29"/>
<circle cx="240.2" cy="147.6" r=".31"/>
<circle cx="251" cy="149.7" r=".3"/>
<circle cx="251" cy="154.9" r=".29"/>
<circle cx="41.5" cy="213.2" r=".12"/>
<circle cx="63.4" cy="207.5" r=".08"/>
<circle cx="64.7" cy="206.3" r=".12"/>
<circle cx="65.2" cy="208.4" r=".08"/>
<circle cx="134.6" cy="217.9" r=".21"/>
<circle cx="136.4" cy="218.8" r=".21"/>
<circle cx="136.5" cy="218.8" r=".14"/>
<circle cx="139.1" cy="215.1" r=".12"/>
<circle cx="169.2" cy="213.4" r=".09"/>
<circle cx="174.2" cy="211.9" r=".09"/>
<circle cx="174.2" cy="213.3" r=".18"/>
<circle cx="35.3" cy="223.1" r=".13"/>
<circle cx="35.3" cy="222" r=".13"/>
<circle cx="35.4" cy="223.1" r=".21"/>
<circle cx="35.4" cy="222.1" r=".2"/>
<circle cx="36.8" cy="220.3" r=".13"/>
<circle cx="36.8" cy="220.4" r=".21"/>
<circle cx="37.1" cy="233.5" r=".21"/>
<circle cx="37.1" cy="238.2" r=".22"/>
<circle cx="37.1" cy="239.8" r=".13"/>
<circle cx="37.2" cy="239.8" r=".22"/>
<circle cx="37.5" cy="224.2" r=".14"/>
<circle cx="37.6" cy="224.2" r=".2"/>
<circle cx="41.6" cy="232" r=".27"/>
<circle cx="42.2" cy="233.2" r=".23"/>
<circle cx="44.5" cy="234.3" r=".23"/>
<circle cx="45.1" cy="233.8" r=".26"/>
<circle cx="55.8" cy="232.6" r=".13"/>
<circle cx="55.8" cy="235.6" r=".13"/>
<circle cx="55.9" cy="235.6" r=".2"/>
<circle cx="55.9" cy="232.6" r=".22"/>
<circle cx="85" cy="235" r=".12"/>
<circle cx="86.5" cy="235.7" r=".11"/>
<circle cx="107.4" cy="229.5" r=".08"/>
<circle cx="109.2" cy="230.4" r=".08"/>
<circle cx="168.7" cy="222.1" r=".09"/>
<circle cx="169.7" cy="235.2" r=".12"/>
<circle cx="174.2" cy="239" r=".18"/>
<circle cx="179.8" cy="235.4" r=".13"/>
<circle cx="201.4" cy="226.9" r=".18"/>
<circle cx="201.5" cy="222.7" r=".13"/>
<circle cx="202.5" cy="225.9" r=".21"/>
<circle cx="202.9" cy="223.5" r=".13"/>
<circle cx="206.1" cy="238.7" r=".1"/>
<circle cx="206.7" cy="232.2" r=".1"/>
<circle cx="206.7" cy="236.9" r=".1"/>
<circle cx="208.3" cy="223.6" r=".1"/>
<circle cx="210.6" cy="221.1" r=".08"/>
<circle cx="39.1" cy="242.8" r=".13"/>
<circle cx="39.4" cy="253.6" r=".2"/>
<circle cx="42.2" cy="259" r=".22"/>
<circle cx="66.5" cy="244.5" r=".26"/>
<circle cx="67.2" cy="245.8" r=".21"/>
<circle cx="69.4" cy="246.9" r=".21"/>
<circle cx="70" cy="246.2" r=".27"/>
<circle cx="74.6" cy="252.3" r=".15"/>
<circle cx="74.6" cy="257" r=".13"/>
<circle cx="76.6" cy="240.3" r=".13"/>
<circle cx="76.7" cy="240.3" r=".21"/>
<circle cx="78.5" cy="241.2" r=".14"/>
<circle cx="78.6" cy="241.2" r=".21"/>
<circle cx="147.4" cy="250.4" r=".14"/>
<circle cx="147.4" cy="250.4" r=".21"/>
<circle cx="159" cy="256.2" r=".23"/>
<circle cx="159" cy="256.2" r=".13"/>
<circle cx="182.3" cy="240.5" r=".08"/>
<circle cx="187" cy="241.4" r=".08"/>
<circle cx="189.2" cy="242.5" r=".08"/>
<circle cx="199.2" cy="251.5" r=".18"/>
<circle cx="201.4" cy="252.6" r=".18"/>
<circle cx="204" cy="252.3" r=".13"/>
<circle cx="44.5" cy="260.2" r=".22"/>
<circle cx="54.7" cy="261.6" r=".13"/>
<circle cx="54.8" cy="261.6" r=".2"/>
<circle cx="56.9" cy="262.7" r=".13"/>
<circle cx="57" cy="262.7" r=".2"/>
<circle cx="61.5" cy="266.3" r=".2"/>
<circle cx="67.2" cy="271.5" r=".21"/>
<circle cx="69.4" cy="272.7" r=".23"/>
<circle cx="72.3" cy="270.1" r=".13"/>
<circle cx="74.5" cy="260.5" r=".12"/>
<circle cx="74.6" cy="274.2" r=".15"/>
<circle cx="170.6" cy="262" r=".21"/>
<circle cx="170.6" cy="262" r=".12"/>
<circle cx="172.8" cy="263.2" r=".21"/>
<circle cx="172.8" cy="263.2" r=".14"/>
<circle cx="174.1" cy="263.9" r=".21"/>
<circle cx="174.1" cy="263.9" r=".14"/>
</g>
<g fill="none" stroke="#808080" stroke-width=".28" stroke-dasharray="6.3 1.3 1.3 1.3 1.3 1.3">
<path d="M42.9 215.1v.1M62.1 204.2l3.7 1.9M65.3 206.6l1.5 .8M65.9 206.2v.2M67 207.3l-.1 .1M137 217.8l-3-1.5M137.5 218l.1-.1M138.1 215.5l-2.9-1.5M138.6 215.8v.2M161.9 201.5v.2M164.4 201.2v.2M201.8 219.9v.2"/>
<path d="M81.1 239v.2M106 226.2l3.7 1.8M109.2 228.6l1.5 .7M109.8 228.3v-.2M110.9 229.2l-.2 .1M167.7 224.8l.1-.1M167.8 223.3l-.1 .1M168.1 225.4l.2-.1M168.1 225.2l-.1 .1M170 234l.1-.1M170 236.5l.1-.1M170.1 236.8l.2-.1"/>
<path d="M171.9 237.6h.1M180.9 239.8l-3-1.5M181.5 239.9l-.1 .1M182 237.5l-2.9-1.5M182.5 237.7v.2M211.1 220.2v-.2M212.2 220.8l-1-.5M212.5 220.8l-.2 .1M35.1 243.7l.2-.1M35.3 245.1l-.2 .1M35.4 245.6h.1M35.7 245.6l-.2 .1"/>
<path d="M47.4 260h-.1M79.9 241.2h-.1M99.1 253.3l-.1 .1M108.2 255.9h.2M108.5 257.1l-.1 .2M143.8 244.7l.2-.1M145.3 248h.2M185.1 242.3h.1M185.1 244h.2M185.2 244.1h.2M185.3 244.2h.1M185.6 242.6l.1-.1"/>
<path d="M185.6 244.3l.2-.1M185.7 244.4l.2-.1M185.8 244.5h.1M186.1 242.8h.1M186.1 244.5l.2-.1M186.2 244.6h.2M186.3 244.7h.1M186.6 243h.1M186.6 244.8l.2-.1M186.7 244.9l.1-.1M186.8 245l.1-.1M190 244.7h.1"/>
<path d="M190 246.5l.2-.1M190.1 246.6l.1-.1M190.2 246.7l.1-.1M190.5 245h.1M190.5 246.7l.2-.1M190.6 246.8h.1M190.7 246.9h.1M191 245.2h.1M191 247l.2-.1M191.1 247.1l.1-.1M191.2 247.2l.1-.1M191.5 245.5h.1"/>
<path d="M191.5 247.2l.2-.1M191.6 247.3h.1M191.7 247.4h.1M195.2 247.4l.1-.1M195.3 249.1l.1-.1M195.3 249.2l.2-.1M195.4 249.3h.1M195.7 247.6h.1M195.8 249.3h.1M195.8 249.5l.2-.1M195.9 249.5h.1M196.2 247.9l.1-.1"/>
<path d="M196.2 249.6l.2-.1M196.3 249.7l.2-.1M196.4 249.8h.1M196.7 248.1h.1M196.7 249.8l.2-.1M196.8 249.9h.2M196.9 250h.1M208.5 243.8l.2-.1M208.7 245.2h-.2M208.8 245.7h.2M209.1 245.7l-.1 .1M47.5 261.7h-.2"/>
<path d="M47.5 261.8l-.1 .1M47.6 261.9h-.1M47.9 260.2l-.1 .1M48 261.9l-.2 .1M48 262l-.1 .1M48.1 262.2h-.1M48.4 260.5h-.1M48.5 262.2h-.2M48.5 262.3l-.1 .1M48.6 262.4h-.1M48.9 260.7l-.1 .1M49 262.4l-.2 .1"/>
<path d="M49 262.5l-.1 .1M49 262.7h.1M52.6 262.6h-.1M52.7 264.3l-.1 .1M52.8 264.4l-.2 .1M52.8 264.5l-.1 .1M53.1 262.9h-.1M53.2 264.5l-.1 .1M53.3 264.7h-.2M53.3 264.8h-.1M53.6 263.1h-.1M53.7 264.8l-.2 .1"/>
<path d="M53.8 264.9l-.2 .1M53.8 265l-.1 .1M54.1 263.4h-.1M54.2 265l-.2 .1M54.3 265.2h-.2M54.3 265.3h-.1M57.5 265l-.1 .1M57.6 266.7l-.2 .1M57.7 266.8l-.2 .1M57.7 267h-.1M58 265.3h-.1M58.1 267h-.2"/>
<path d="M58.2 267.1l-.2 .1M58.2 267.2l-.1 .1M58.5 265.5l-.1 .1M58.6 267.2l-.2 .1M58.6 267.3l-.1 .1M58.7 267.5h-.1M59 265.8h-.1M59.1 267.5h-.2M59.1 267.6l-.1 .1M59.2 267.7h-.1M62.7 267.7h-.1M62.8 269.3l-.1 .1"/>
<path d="M62.9 269.5h-.2M62.9 269.6h.1M63.2 267.9h-.1M63.3 269.6l-.1 .1M63.4 269.7l-.2 .1M63.4 269.8v.1M63.7 268.2h-.1M63.8 269.8l-.1 .1M63.9 270h-.2M63.9 270.1h-.1M64.2 268.4h-.1M64.3 270.1l-.1 .1"/>
<path d="M64.4 270.2l-.2 .1M64.4 270.3l-.1 .1M72.4 271.7l-.1 .1M72.5 274.2l-.2 .1M72.6 274.5l-.1 .1M74.3 275.4h-.1M75.9 265.6l.2-.1M76.1 264l-.2 .1M76.4 266.1h.1M76.4 266l-.2 .1M110.7 263v.2M110.7 262.8l.2-.2"/>
<path d="M173.5 262.1h.1M181.5 273.3h-.1M181.6 273.4h-.1M181.6 273.5v.2M183.9 265.5h-.2M183.9 264l.2-.1"/>
</g>
<path d="M33.2 218l45.3 22.6M34.6 215.7l45.3 22.7" fill="none" stroke="#808080" stroke-width=".28" stroke-dasharray="6.3 1.3 1.3 1.3 1.3 1.3" stroke-dashoffset="3.3"/>
<path d="M100.8 252.3l7.2 3.5" fill="none" stroke="#808080" stroke-width=".28" stroke-dasharray="6.3 1.3 1.3 1.3 1.3 1.3" stroke-dashoffset="5.5"/>
<path d="M100.6 253.4l7.5 3.8" fill="none" stroke="#808080" stroke-width=".28" stroke-dasharray="6.3 1.3 1.3 1.3 1.3 1.3" stroke-dashoffset="5.3"/>
<path d="M80.7 248l29.2 14.5M109.9 262.4l-29.2-14.6" fill="none" stroke="#808080" stroke-width=".28" stroke-dasharray="6.3 1.3 1.3 1.3 1.3 1.3" stroke-dashoffset="-.4"/>
<path d="M205.6 217.2l-36.7-18.4M139.1 252.2l36.7 18.4" fill="none" stroke="#808080" stroke-width=".28" stroke-dasharray="6.3 1.3 1.3 1.3 1.3 1.3" stroke-dashoffset="1.7"/>
<path d="M142.8 243.5l-5.8-2.9M183 263.6l-5.8-2.9" fill="none" stroke="#808080" stroke-width=".28" stroke-dasharray="6.3 1.3 1.3 1.3 1.3 1.3" stroke-dashoffset="3.2"/>
<path d="M143 245.1l-6.1-3M182.8 265l-6.1-3" fill="none" stroke="#808080" stroke-width=".28" stroke-dasharray="6.3 1.3 1.3 1.3 1.3 1.3" stroke-dashoffset="3.4"/>
<text font-size="4.9" x="268.1" y="252.4">BCN3DSigma-M01C01.0P01J</text>
<g font-size="4.2">
<text x="248.5" y="218.5">1</text>
<text x="268.5" y="218.6">Alumini</text>
<text x="297.8" y="218.9">1322 x 675 x 3</text>
<text x="348.2" y="219.1">-</text>
</g>
<g font-size="4">
<text x="11.2" y="115.5" transform="rotate(-90 11.2 115.5)">Aquest plànol no pot ser reproduit ni cedit a tercers</text>
<text x="15.9" y="115.9" transform="rotate(-90 15.9 115.9)">sense l'autorització de la Fundació CIM</text>
</g>
<g font-size="3.9">
<text x="196.6" y="11.1">1</text>
<text x="214.7" y="12">1</text>
<text x="122.9" y="15.7">2</text>
<text x="142.3" y="15.7">2</text>
<text x="196.4" y="15.7">1</text>
<text x="215.4" y="17.9">1</text>
<text x="248.1" y="14.2">2</text>
<text x="271.6" y="13.6">1</text>
<text x="97.3" y="19.1">5</text>
<text x="131.6" y="20.2">2</text>
<text x="142.1" y="20.6">2</text>
<text x="271.8" y="19.7">1</text>
<text x="94.1" y="25.7">5</text>
<text x="146.9" y="47.8">6</text>
<text x="94.1" y="51.1">1</text>
<text x="116.1" y="51.1">4</text>
<text x="353.5" y="51.1">1</text>
<text x="58.1" y="57.2">4</text>
<text x="116.1" y="57.2">4</text>
<text x="148" y="56.9">6</text>
<text x="58.1" y="63.6">4</text>
<text x="48.6" y="71">2</text>
<text x="353.5" y="77.6">1</text>
<text x="49.1" y="81.1">2</text>
<text x="97.3" y="83.9">1</text>
<text x="265.6" y="83.4">Inici de tall</text>
<text x="265.6" y="88.3">Pulir rebava</text>
<text x="97.3" y="90.3">1</text>
<text x="126.2" y="96.8">8</text>
<text x="353.5" y="96.8">1</text>
<text x="126.5" y="104.2">8</text>
<text x="51.8" y="119.2">4</text>
<text x="116.3" y="119.2">4</text>
<text x="141.7" y="116.5">6</text>
<text x="184.3" y="123.6">2</text>
<text x="338" y="120.9">2</text>
<text x="51.8" y="126.7">4</text>
<text x="120.4" y="126.7">4</text>
<text x="141.7" y="126.6">6</text>
<text x="184.3" y="130">2</text>
<text x="338" y="130">2</text>
<text x="60.2" y="152.9">1</text>
<text x="91.8" y="167.1">5</text>
<text x="195.8" y="162.1">1</text>
<text x="195.8" y="167.8">1</text>
<text x="216.8" y="163.8">1</text>
<text x="229.7" y="164.2">2</text>
<text x="272.1" y="165">1</text>
<text x="91.8" y="172.8">5</text>
<text x="165.6" y="172.8">2</text>
<text x="216.8" y="170.8">1</text>
<text x="272.1" y="170.8">1</text>
<text x="127.3" y="174.8">3</text>
<text x="164.4" y="179">2</text>
<text x="340.5" y="176.8">Nº</text>
<text x="351.8" y="176.8">Referència</text>
<text x="384.4" y="176.8">Quantitat</text>
<text x="103.5" y="185.2">2</text>
<text x="109.3" y="185.2">2</text>
<text x="127.3" y="180.5">3</text>
<text x="341.5" y="182.7">1</text>
<text x="354.6" y="182.7">FH-M3-8</text>
<text x="391.3" y="182.7">19</text>
<text x="341.5" y="188.6">2</text>
<text x="353.5" y="188.6">FH-M3-10</text>
<text x="391.3" y="188.6">16</text>
<text x="341.5" y="194.5">3</text>
<text x="353.5" y="194.5">FH-M3-12</text>
<text x="392.4" y="194.5">2</text>
<text x="94.6" y="198.1">Inserts cap a dins</text>
<text x="341.5" y="200.4">4</text>
<text x="353.5" y="200.4">FH-M5-12</text>
<text x="392.4" y="200.4">8</text>
<text x="274.2" y="208.1">Xapa alumini 3mm de gruix</text>
<text x="341.5" y="206.3">5</text>
<text x="353.5" y="206.3">FH-M3-18</text>
<text x="392.4" y="206.3">6</text>
<text x="95.5" y="210.4">Inserts cap a dins</text>
<text x="341.5" y="212.2">6</text>
<text x="354.9" y="212.2">SS-M5-2</text>
<text x="392.4" y="212.2">4</text>
<text x="243.4" y="224.5">Quant.</text>
<text x="266.8" y="224.5">Material</text>
<text x="300.4" y="224.5">Mides màx.</text>
<text x="330.7" y="224.5">Tractament tèrmic</text>
<text x="378.4" y="224.5">Recobriment</text>
<text x="268.5" y="246">Referència</text>
<text x="334.8" y="240.8">14/06/2018</text>
<text x="389.9" y="240.8">14/06/2018</text>
<text x="251.6" y="266.7">1:5</text>
<text x="251.9" y="275.5">1/1</text>
<text x="252.4" y="284.4">A3</text>
</g>
<g font-size="3.5">
<text x="390.2" y="218.6">-</text>
<text x="340.4" y="246.3">Projecte:</text>
<text x="340.5" y="252.9">Mòdul:</text>
<text x="340.3" y="259.2">Conjunt:</text>
<text x="340.5" y="265.9">Peça:</text>
</g>
<g font-size="3.2">
<text x="245.6" y="239.5">DIN 7168-M</text>
<text x="271.7" y="239.5">DIN 7168</text>
<text x="293.4" y="238.8">Ra=6.3</text>
<text x="357.8" y="246.3">Sigmax</text>
<text x="357.8" y="252.9">Structure</text>
<text x="248.9" y="262.4">Escala</text>
<text x="277.1" y="262">Dissenyat</text>
<text x="313" y="262">Dibuixat</text>
<text x="357.8" y="259.2">Main Structure</text>
<text x="276.1" y="266.3">Eric Pallarés</text>
<text x="308.9" y="266.3">Álvaro García</text>
<text x="357.8" y="265.9">Top frame</text>
<text x="245.7" y="271.2">Hoja / Total</text>
<text x="275" y="275.5">Fabio Palmini</text>
<text x="276.1" y="271.1">Comprovat</text>
<text x="310.7" y="275.5">Eric Pallarés</text>
<text x="313.1" y="271.1">Aprovat</text>
<text x="347.9" y="275.5">V1.0</text>
<text x="279" y="282.5">Vistes</text>
<text x="299.2" y="282.5">Talls i seccions</text>
<text x="338.8" y="282.5">Acotació</text>
<text x="366" y="282.7">Toleràncies</text>
<text x="395" y="282.3">Caixetí</text>
</g>
<g font-size="2.8">
<text x="307.3" y="229.1">Arxius adjunts:</text>
<text x="341.1" y="229.6">040M01C01.0P01J Top frame.SLDPRT</text>
<text x="307.3" y="237.1">Data de creació</text>
<text x="357.8" y="237.1">Data d'impressió</text>
<text x="341.8" y="270.8">Versió plànol</text>
<text x="367" y="275.8">Fabio Palmini</text>
<text x="381.1" y="270.8">Contacte</text>
<text x="244.3" y="280.2">Format de full</text>
</g>
<g font-size="2.5">
<text x="246.6" y="231.6">dimensionals</text>
<text x="247.7" y="229.1">Toleràncies</text>
<text x="270.4" y="231.6">geomètriques</text>
<text x="272.1" y="229.1">Toleràncies</text>
<text x="293" y="230.4">Rugositat</text>
<text x="293.9" y="232.9">mínima</text>
<text x="249.3" y="234">generals</text>
<text x="250.4" y="236.5">segons</text>
<text x="273.8" y="234">generals</text>
<text x="274.8" y="236.5">segons</text>
<text x="293.5" y="235.7">general</text>
<text x="395.3" y="275.5">93 413 76 68</text>
</g>
</svg>
